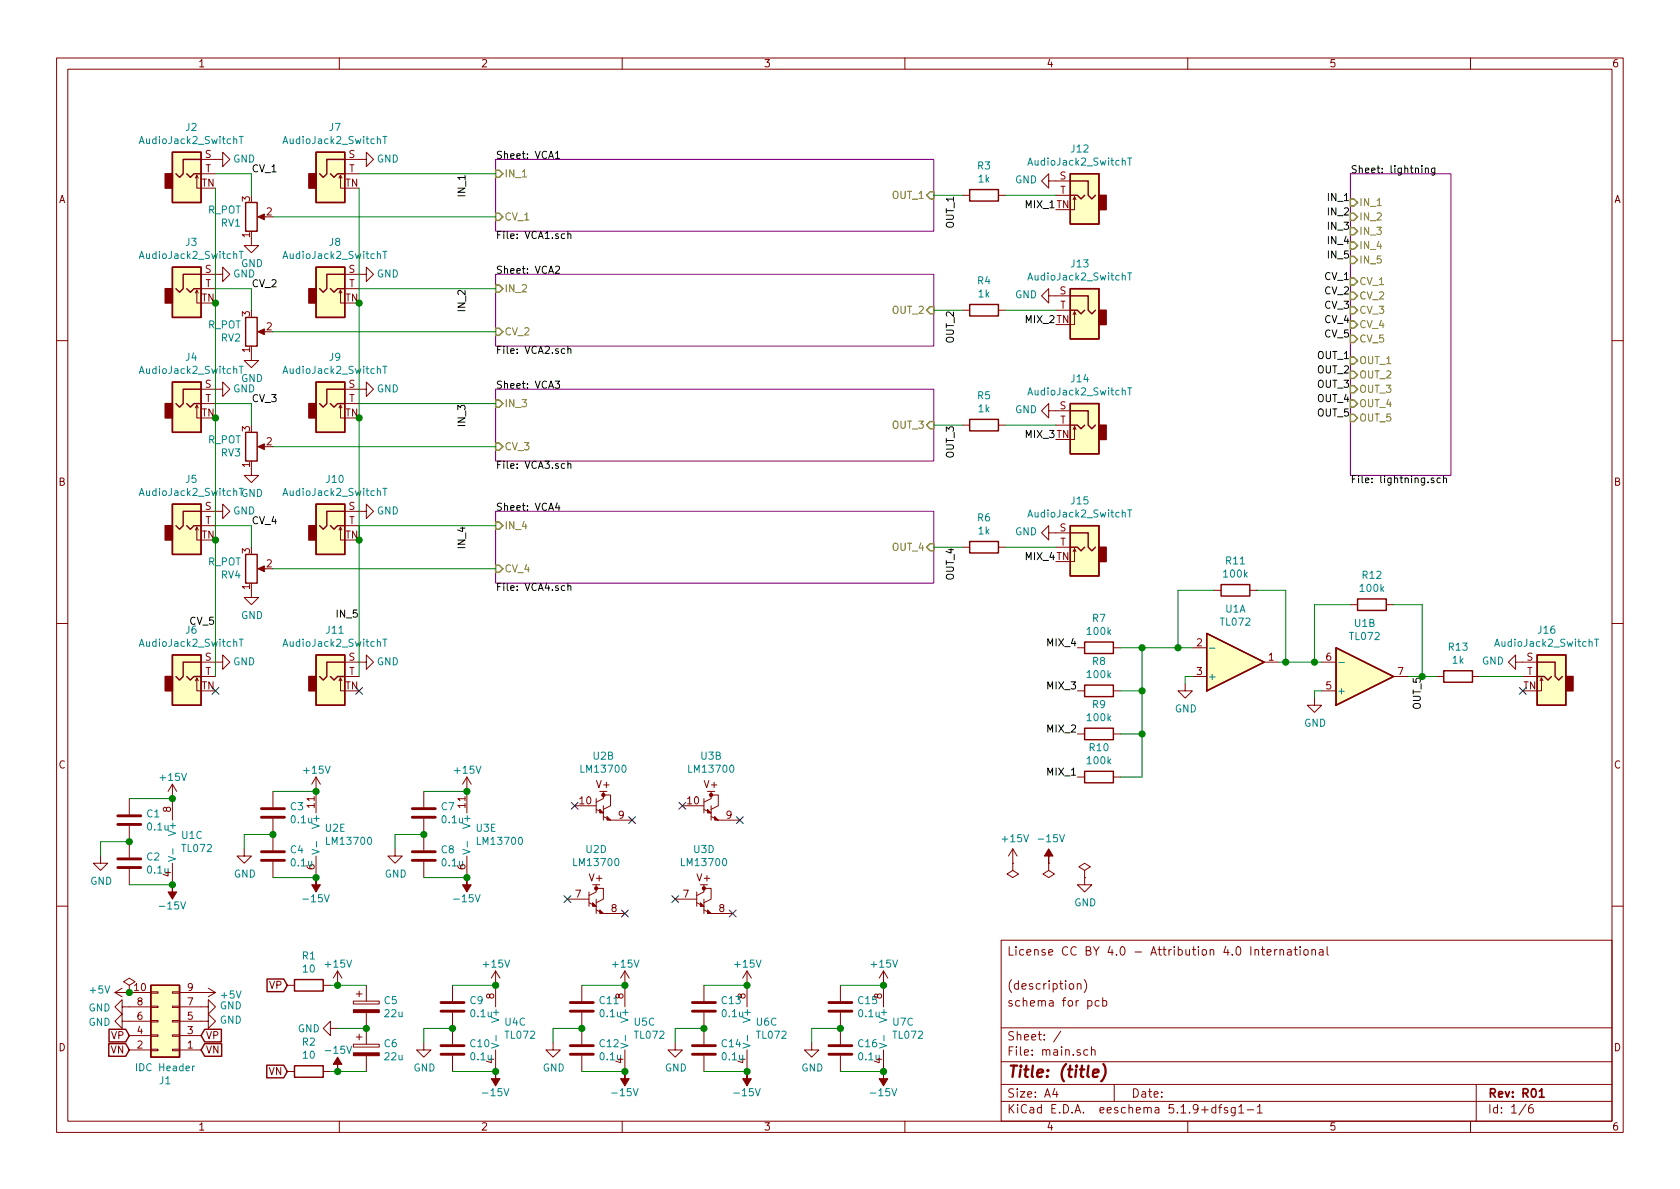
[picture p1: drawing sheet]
<svg xmlns="http://www.w3.org/2000/svg" width="297mm" height="210mm" viewBox="0 0 297 210" stroke-linecap="round" stroke-linejoin="round" font-family="sans-serif">
<g fill="none" stroke="#840000" stroke-width=".18">
<path d="M10 10.3h277v189.9h-277zM12 12.2h273v186.1h-273zM60 10.3v1.9M110 10.3v1.9M160 10.3v1.9M210 10.3v1.9M260 10.3v1.9M34.5 31.5l.3-.5v2.3h.8M34.8 31l.3 .5M35.6 28.2h3.8v-1.3l1.2 1.3-1.2 1.3v-1.3M35.6 30.7h2.5M46 38.3h1"/>
<path d="M59.9 31.5l.3-.5v2.3h.8M60.2 31l.3 .5M61 28.2h3.8v-1.3l1.2 1.3-1.2 1.3v-1.3M61 30.7h2.5M170.2 34.5h1.2M176.5 34.5h1.3M185.4 32v1.3l-1.3-1.3 1.3-1.3v1.3h3.8M186.7 34.5h2.5M190 34.8l-.3 .5M190.2 35.3l-.2-.5v2.3h-.8M34.5 51.8l.3-.5v2.3h.8M34.8 51.3l.3 .5"/>
<path d="M35.6 48.5h3.8v-1.3l1.2 1.3-1.2 1.3v-1.3M35.6 51h2.5M44.4 42.2v1.2h1.3l-1.3 1.3-1.2-1.3h1.2M46 58.7h1M59.9 51.8l.3-.5v2.3h.8M60.2 51.3l.3 .5M61 48.5h3.8v-1.3l1.2 1.3-1.2 1.3v-1.3M61 51h2.5M170.2 54.9h1.2M176.5 54.9h1.3M185.4 52.3v1.3l-1.3-1.3 1.3-1.3v1.3h3.8M186.7 54.9h2.5"/>
<path d="M190 55.1l-.3 .5M190.2 55.6l-.2-.5v2.3h-.8M10 60.2h2M34.5 72.1l.3-.5v2.3h.8M34.8 71.6l.3 .5M35.6 68.8h3.8v-1.2l1.2 1.2-1.2 1.3v-1.3M35.6 71.4h2.5M44.4 62.5v1.2h1.3l-1.3 1.3-1.2-1.3h1.2M46 79h1M59.9 72.1l.3-.5v2.3h.8M60.2 71.6l.3 .5M61 68.8h3.8v-1.2l1.2 1.2-1.2 1.3v-1.3"/>
<path d="M61 71.4h2.5M170.2 75.2h1.2M176.5 75.2h1.3M185.4 72.6v1.3l-1.3-1.3 1.3-1.2v1.2h3.8M186.7 75.2h2.5M190 75.4l-.3 .5M190.2 75.9l-.2-.5v2.3h-.8M285 60.2h2M34.5 93.7l.3-.5v2.3h.8M34.8 93.2l.3 .5M35.6 90.4h3.8v-1.3l1.2 1.3-1.2 1.3v-1.3M35.6 93h2.5"/>
<path d="M44.4 82.8v1.3h1.3l-1.3 1.2-1.2-1.2h1.2M59.9 93.7l.3-.5v2.3h.8M60.2 93.2l.3 .5M61 90.4h3.8v-1.3l1.2 1.3-1.2 1.3v-1.3M61 93h2.5M170.2 96.8h1.2M176.5 96.8h1.3M185.4 94.2v1.3l-1.3-1.3 1.3-1.2v1.2h3.8M186.7 96.8h2.5M190 97l-.3 .5M190.2 97.5l-.2-.5v2.3h-.8M10 110.3h2"/>
<path d="M34.8 119.9l.3 .5M35.6 117.1h3.8v-1.3l1.2 1.3-1.2 1.3v-1.3M35.6 119.6h2.5M44.4 104.4v1.3h1.3l-1.3 1.2-1.2-1.2h1.2M46 100.6h1M60.2 119.9l.3 .5M61 117.1h3.8v-1.3l1.2 1.3-1.2 1.3v-1.3M61 119.6h2.5M190.5 114.5h1.3M196.8 114.5h1.3M210.8 119.6h2.6M210.8 114.5h2.6"/>
<path d="M214.6 104.4h1.3M221 104.4h1.2M223.5 117.1h2.6M233.7 117.1h2.5M238.8 106.9h1.2M245.1 106.9h1.3M246.4 119.6h2.5M254 119.6h1.3M260.3 119.6h1.3M268 117.1v1.3l-1.3-1.3 1.3-1.3v1.3h3.8M269.2 119.6h2.6M272.5 119.9l-.2 .5"/>
<path d="M285 110.3h2M30.5 138.7l-.8 1.2M30.5 138.7v6.3M30.5 138.7l.7 1.2M34.5 120.4l.3-.5v2.3h.8M48.3 139.9v2.8M55.9 137.4v6.4M55.9 137.4l-.8 1.3M55.9 137.4l.7 1.3M59.9 120.4l.3-.5v2.3h.8M74.9 139.9v2.8M82.5 137.4v6.4"/>
<path d="M82.5 137.4l-.7 1.3M82.5 137.4l.8 1.3M106.7 139.9v1.3l-1.3 .7M125.7 139.9v1.3l-1.2 .7M190.5 122.2h1.3M190.5 129.8h1.3M190.5 137.4h1.3M196.8 122.2h1.3M196.8 129.8h1.3M196.8 137.4h1.3M209.5 120.9v1.3h1.3l-1.3 1.2-1.2-1.2h1.2M232.4 123.4v1.3h1.3l-1.3 1.3-1.3-1.3h1.3"/>
<path d="M233.7 122.2h2.5M272.8 120.4l-.3-.5v2.3h-.7M17.8 151.4v1.2h1.2l-1.2 1.3-1.3-1.3h1.3M22.9 141.2v2.8M22.9 146v5.6M22.9 153.7v2.8M30.5 152.6v3.9M43.2 150.1v1.3h1.2l-1.2 1.2-1.3-1.2h1.3M48.3 144.8v5.6M48.3 152.4v2.8M55.9 151.4v3.8M69.8 150.1v1.3h1.3l-1.3 1.2-1.2-1.2h1.2"/>
<path d="M74.9 144.8v5.6M74.9 152.4v2.8M82.5 151.4v3.8M100.3 159h3.8M101.6 142.5h3.8M104.1 159.6l1.3 .7M104.1 157.7v2.6M105.4 156.5v1.2l-1.3 .7M105.4 157.1h1.3v1.9l-1.3 .6M105.4 141.2v2.6M105.4 159v2.5M105.4 143.1l1.3 .7"/>
<path d="M106.7 140.6h1.2v1.9l-1.2 .6M106.7 144.4l1.2 .6h3.9M106.7 142.5v2.5M119.4 159h3.8M120.6 142.5h3.9M123.2 159.6l1.3 .7M123.2 157.7v2.6M124.5 156.5v1.2l-1.3 .7M124.5 157.1h1.2v1.9l-1.2 .6M124.5 141.2v2.6M124.5 159v2.5M124.5 143.1l1.2 .7"/>
<path d="M125.7 140.6h1.3v1.9l-1.3 .6M125.7 144.4l1.3 .6h3.8M125.7 142.5v2.5M179.1 152.6v1.3l1 .7-1 .6-1-.6 1-.7M179.1 152.6h.1M179.1 150.1l-.8 1.3M179.1 150.1v2.5M179.1 150.1l.7 1.3M185.4 152.6v1.3l1 .7-1 .6-1-.6 1-.7M185.4 152.6h.1M191.8 153.9l1-.6-1-.7-1 .7 1 .6v1.3M191.8 155.2h.1"/>
<path d="M191.8 155.2v1.3h1.2l-1.2 1.2-1.3-1.2h1.3M10 160.2h2M20.3 175.5h6.4M20.3 175.5l1.3 .8M21.6 178v-1.2l-1.3 1.2 1.3 1.3v-1.3h5.1M21.6 174.7l-1.3 .8M22.9 174.2l1-.6-1-.6-1.1 .6 1.1 .6v1.3M22.9 175.5h.1M26.7 175.4h1.2v.2h-1.2zM26.7 177.9h1.2v.3h-1.2zM30.5 175.4h1.2v.2h-1.2zM30.5 177.9h1.2v.3h-1.2z"/>
<path d="M31.7 178h5.1v-1.2l1.3 1.2-1.3 1.3v-1.3M31.7 175.5h6.4M36.8 174.7l1.3 .8M38.1 175.5l-1.3 .8M50.8 174.2h1.3M57.1 174.2h1.3M59.7 171.7l-.8 1.3M59.7 171.7v2.5M59.7 171.7l.8 1.3M62.5 177h4.6v.5h-4.6zM63 175.8h1M63.5 175.3v1"/>
<path d="M64.8 174.2v2.8M64.8 179.1v5.6M80 174.2v2.8M80 179.1v5.6M87.6 171.7v6.3M87.6 171.7l-.7 1.3M87.6 171.7l.8 1.3M102.9 174.2v2.8M102.9 179.1v5.6M105.4 160.9l1.3 .6h3.8M110.5 171.7v6.3M110.5 171.7l-.8 1.3"/>
<path d="M110.5 171.7l.8 1.3M124.5 174.2v2.8M124.5 179.1v5.6M124.5 160.9l1.2 .6h3.8M132.1 171.7v6.3M132.1 171.7l-.8 1.3M132.1 171.7l.7 1.3M148.6 174.2v2.8M148.6 179.1v5.6M156.2 171.7l-.8 1.3M156.2 171.7v6.3M156.2 171.7l.8 1.3"/>
<path d="M177 166.3h108v32h-108zM190.5 174.1l.1-.1a.37 .37 0 0 1 .5 .1v.8M190.5 173.9v1M191.7 173.2a1.71 1.71 0 0 1 0 2.3M192.3 177l.5-.1 .3 .3-.1 .6-.2 .1-.5-.1M194.3 177l-.4-.1-.3 .3 .1 .6 .2 .1 .4-.1M195 177l.4-.1 .3 .3-.1 .6-.2 .1-.4-.1M195 176.4v1.5M223 167.9h.6M223.2 167.4v1.3l.4 .2M224 168.4l.7-.1v-.3l-.5-.1-.2 .2 .1 .7h.6M225.4 167.9v1"/>
<path d="M225.8 167.9l-.4 .3M226.3 168l.2-.1 .4 .1v.9M226.3 167.9v1M227.7 168h.5l.1 .9M228.3 168.3h-.5l-.2 .2 .2 .4 .5-.1M228.8 167.9h.6M229 167.4v1.3l.4 .2M229.9 167.4v.2M229.9 167.9v1M230.6 168l.2-.1 .4 .1v.8l-.2 .1-.4-.1zM232 168l.2-.1 .3 .1 .1 .9M232 167.9v1"/>
<path d="M233.3 168h.6v.9M233.9 168.3h-.4l-.3 .2 .3 .4 .4-.1M234.6 167.4v1.3l.3 .2M285 160.2h2M21.6 180.6v-1.3l-1.3 1.3 1.3 1.3v-1.3h5.1M22.9 185.7h3.8M22.9 183.1h3.8M26.7 183h1.2v.3h-1.2zM26.7 185.5h1.2v.3h-1.2zM26.7 180.5h1.2v.2h-1.2zM30.5 183h1.2v.3h-1.2zM30.5 185.5h1.2v.3h-1.2z"/>
<path d="M30.5 180.5h1.2v.2h-1.2zM31.7 180.6h5.1v-1.3l1.3 1.3-1.3 1.3v-1.3M31.7 185.7h3.9M31.7 183.1h3.9M50.8 189.5h1.3M57.1 189.5h1.3M58.4 181.9v-1.3l-1.3 1.3 1.3 1.2v-1.2h1.3M60 198.3v1.9M62.5 184.7h4.6v.5h-4.6zM63 183.4h1M63.5 182.9v1M64.8 186.7v2.8"/>
<path d="M74.9 184.4v1.3h1.3l-1.3 1.2-1.2-1.2h1.2M80 186.7v2.8M87.6 185.7v3.8M97.8 184.4v1.3h1.3l-1.3 1.2-1.3-1.2h1.3M102.9 186.7v2.8M110 198.3v1.9M110.5 185.7v3.8M119.4 184.4v1.3h1.2l-1.2 1.2-1.3-1.2h1.3M124.5 186.7v2.8M132.1 185.7v3.8M143.5 184.4v1.3h1.3l-1.3 1.2-1.3-1.2h1.3M148.6 186.7v2.8"/>
<path d="M156.2 185.7v3.8M160 198.3v1.9M177 194.8h108M177 191.8h108M177 187.8h108M177 181.8h108M186.5 192.5l-.4 1h1M186.8 193v1M187.6 182.3l-1.3 2M192.3 185.7l-.4-.1-.3 .3 .1 .6 .2 .1 .4-.1M193 185.7l.2-.1 .3 .1 .1 .9M193 185.1v1.5"/>
<path d="M197 191.8v3M210 198.3v1.9M215 195.9l-.5-.1-.3 .3 .1 .6 .2 .1 .5-.1M215 195.3v1.5M215.5 195.8h.5M216 195.3l-.3 .2v1.3M217 195.9l-.3-.1-.2 .2v.3l.5 .1v.3h-.5M218.4 195.8v1.2l-.3 .3h-.3M218.4 195.9l-.4-.1-.3 .3 .1 .6h.6M219 195.8l.5-.5v1.5M219 196.8h.9M220.5 196.3h1.2"/>
<path d="M222.3 195.8l.4-.5v1.5M222.3 196.8h.9M260 198.3v1.9M261 191.8v6.5M269.8 195.2l-1.2 2M271 195.3a.62 .62 0 0 0-.7 .7v.7l.3 .1 .4-.1 .1-.5-.1-.2-.4-.1-.3 .3"/>
</g>
<path d="M272.2 193l.4-.5v1.5M272.2 194h.8" fill="none" stroke="#840000" stroke-width=".3"/>
<path d="M193.3 189.8l.9-.2v-.4l-.6-.1-.3 .3v.9l.2 .1 .6-.1M195.1 188.2a2.31 2.31 0 0 1-.4 3" fill="none" stroke="#840000" stroke-width=".41"/>
<path d="M87.6 28.2h77.5v12.7h-77.5zM238.8 30.7h17.7v53.4h-17.7zM87.6 48.5h77.5v12.7h-77.5zM87.6 68.8h77.5v12.7h-77.5zM87.6 90.4h77.5v12.7h-77.5z" fill="none" stroke="#840084" stroke-width=".18"/>
<g fill="none" stroke="#000" stroke-width=".18">
<path d="M98.2 27.1l.4-.4v1.3M98.2 28h.7M252 29.8l.2-.1 .3 .1 .1 .8M252 29.7v.9M253.7 29.7l-.1 1.2-.1 .1-.3-.1M253.7 29.8l-.4-.1-.2 .2 .1 .6h.5M98.2 47.2l.5-.1 .2 .3v.2l-.8 .7h.8M99.8 41.4l-.3-.1-.3 .3 .2 .5h.4M100.4 41.5l.2-.2 .3 .1v.8M100.4 40.9v1.3M98.1 67.4h.8l-.4 .5 .4 .1-.1 .6-.5 .1-.2-.2M99.8 61.7h-.3l-.3 .2 .2 .6h.4"/>
<path d="M100.4 61.8l.2-.1h.3v.8M100.4 61.2v1.3M98.5 88.9l-.3 .9h.8M98.8 89.4v.8M99.8 82h-.3l-.3 .2 .2 .6h.4M100.4 82.1l.2-.1h.3v.8M100.4 81.6v1.2M253.5 84.6l-.3-.1-.2 .2 .1 .2 .4 .1v.3h-.5M254.7 84.6l-.4-.1-.2 .3 .1 .5h.5M255.2 84.7l.2-.2 .3 .1 .1 .8M255.2 84.1v1.3M99.8 103.6h-.3l-.3 .2 .2 .6h.4"/>
<path d="M100.4 103.7l.2-.1h.3v.8M100.4 103.1v1.3"/>
</g>
<g fill="none" stroke="#848400" stroke-width=".25">
<path d="M87.6 30.1h.7l.6 .6-.6 .7h-.7zM87.6 37.7h.7l.6 .6-.6 .7h-.7zM164.5 33.9h.6v1.3h-.6l-.7-.7zM238.8 35.2h.6l.6 .6-.6 .6h-.6zM238.8 37.7h.6l.6 .6-.6 .7h-.6zM87.6 50.4h.7l.6 .6-.6 .7h-.7zM87.6 58h.7l.6 .7-.6 .6h-.7zM164.5 54.2h.6v1.3h-.6l-.7-.6zM238.8 40.3h.6l.6 .6-.6 .6h-.6zM238.8 42.8h.6l.6 .6-.6 .7h-.6zM238.8 45.3h.6l.6 .7-.6 .6h-.6zM238.8 49.1h.6l.6 .7-.6 .6h-.6z"/>
<path d="M238.8 51.7h.6l.6 .6-.6 .7h-.6zM238.8 54.2h.6l.6 .7-.6 .6h-.6zM238.8 56.8h.6l.6 .6-.6 .6h-.6zM238.8 59.3h.6l.6 .6-.6 .7h-.6zM87.6 70.7h.7l.6 .7-.6 .6h-.7zM87.6 78.4h.7l.6 .6-.6 .6h-.7zM164.5 74.5h.6v1.3h-.6l-.7-.6zM238.8 63.1h.6l.6 .6-.6 .7h-.6zM238.8 65.7h.6l.6 .6-.6 .6h-.6zM238.8 68.2h.6l.6 .6-.6 .7h-.6zM238.8 70.7h.6l.6 .7-.6 .6h-.6zM238.8 73.3h.6l.6 .6-.6 .6h-.6z"/>
<path d="M87.6 92.3h.7l.6 .7-.6 .6h-.7zM87.6 99.9h.7l.6 .7-.6 .6h-.7zM164.5 96.1h.6v1.3h-.6l-.7-.6z"/>
</g>
<g fill="#ffffc2" stroke="#ffffc2" stroke-width=".18">
<path d="M55.9 26.9h5.1v8.9h-5.1z"/>
<path d="M189.2 30.7h5.1v8.9h-5.1z"/>
<path d="M30.5 26.9h5.1v8.9h-5.1z"/>
<path d="M55.9 47.2h5.1v8.9h-5.1z"/>
<path d="M30.5 47.2h5.1v8.9h-5.1z"/>
<path d="M189.2 51h5.1v8.9h-5.1z"/>
<path d="M55.9 67.6h5.1v8.8h-5.1z"/>
<path d="M271.8 115.8h5.1v8.9h-5.1z"/>
<path d="M30.5 89.1h5.1v8.9h-5.1z"/>
<path d="M30.5 115.8h5.1v8.9h-5.1z"/>
<path d="M30.5 67.6h5.1v8.8h-5.1z"/>
<path d="M55.9 115.8h5.1v8.9h-5.1z"/>
<path d="M55.9 89.1h5.1v8.9h-5.1z"/>
<path d="M189.2 71.4h5.1v8.9h-5.1z"/>
<path d="M189.2 93h5.1v8.8h-5.1z"/>
<path d="M213.4 112l10.1 5.1-10.1 5.1z"/>
<path d="M236.2 114.5l10.2 5.1-10.2 5.1z"/>
<path d="M26.7 174.2h5v12.7h-5z"/>
</g>
<g fill="none" stroke="#840000" stroke-width=".25">
<path d="M30.5 26.9h5.1v8.9h-5.1zM33 30.7l.7 .7 .6-.7h1.3M35.6 28.2h-3.2v2.5l-.7 .7-.6-.7M43.4 35.8h2.1v5.1h-2.1zM55.9 26.9h5.1v8.9h-5.1zM58.4 30.7l.7 .7 .6-.7h1.3M61 28.2h-3.2v2.5l-.7 .7-.6-.7M171.4 33.5h5.1v2.1h-5.1zM189.2 30.7h5.1v8.9h-5.1zM189.2 34.5h1.3l.6 .7 .7-.7M189.2 32h3.2v2.5l.6 .7 .7-.7M30.5 47.2h5.1v8.9h-5.1z"/>
<path d="M33 51l.7 .7 .6-.7h1.3M35.6 48.5h-3.2v2.5l-.7 .7-.6-.7M43.4 56.1h2.1v5.1h-2.1zM55.9 47.2h5.1v8.9h-5.1zM58.4 51l.7 .7 .6-.7h1.3M61 48.5h-3.2v2.5l-.7 .7-.6-.7M171.4 53.8h5.1v2.1h-5.1zM189.2 51h5.1v8.9h-5.1zM189.2 54.9h1.3l.6 .6 .7-.6M189.2 52.3h3.2v2.6l.6 .6 .7-.6M30.5 67.6h5.1v8.8h-5.1zM33 71.4l.7 .6 .6-.6h1.3"/>
<path d="M35.6 68.8h-3.2v2.6l-.7 .6-.6-.6M43.4 76.4h2.1v5.1h-2.1zM55.9 67.6h5.1v8.8h-5.1zM58.4 71.4l.7 .6 .6-.6h1.3M61 68.8h-3.2v2.6l-.7 .6-.6-.6M171.4 74.2h5.1v2h-5.1zM189.2 71.4h5.1v8.9h-5.1zM189.2 75.2h1.3l.6 .6 .7-.6M189.2 72.6h3.2v2.6l.6 .6 .7-.6M30.5 89.1h5.1v8.9h-5.1zM33 93l.7 .6 .6-.6h1.3M35.6 90.4h-3.2v2.6l-.7 .6-.6-.6"/>
<path d="M43.4 98h2.1v5.1h-2.1zM55.9 89.1h5.1v8.9h-5.1zM58.4 93l.7 .6 .6-.6h1.3M61 90.4h-3.2v2.6l-.7 .6-.6-.6M171.4 95.8h5.1v2h-5.1zM189.2 93h5.1v8.8h-5.1zM189.2 96.8h1.3l.6 .6 .7-.6M189.2 94.2h3.2v2.6l.6 .6 .7-.6M30.5 115.8h5.1v8.9h-5.1zM33 119.6l.7 .7 .6-.7h1.3M35.6 117.1h-3.2v2.5l-.7 .7-.6-.7M55.9 115.8h5.1v8.9h-5.1z"/>
<path d="M58.4 119.6l.7 .7 .6-.7h1.3M61 117.1h-3.2v2.5l-.7 .7-.6-.7M191.8 113.5h5v2.1h-5zM213.4 112l10.1 5.1-10.1 5.1zM215.9 103.4h5.1v2h-5.1zM236.2 114.5l10.2 5.1-10.2 5.1zM240 105.9h5.1v2h-5.1zM255.3 118.6h5v2h-5zM271.8 115.8h5.1v8.9h-5.1zM271.8 119.6h1.2l.7 .7 .6-.7M271.8 117.1h3.2v2.5l.6 .7 .6-.7M191.8 121.2h5v2h-5z"/>
<path d="M191.8 128.8h5v2h-5zM191.8 136.4h5v2h-5zM26.7 174.2h5v12.7h-5zM47.2 173.1h3l.6 1.1-.6 1.2h-3zM52.1 173.2h5v2.1h-5zM19.2 184.6h3l.7 1.1-.7 1.1h-3zM19.3 182h2.9l.7 1.1-.7 1.1h-2.9zM36.2 182h2.9v2.2h-2.9l-.6-1.1zM36.2 184.6h3v2.2h-3l-.6-1.1zM47.2 188.4h3l.6 1.1-.6 1.1h-3zM52.1 188.5h5v2h-5z"/>
</g>
<g fill="#840000" stroke="#840000" stroke-width=".25">
<path d="M54.6 30.7h1.3v2.6h-1.3z"/>
<path d="M194.3 34.5h1.3v2.6h-1.3z"/>
<path d="M29.2 30.7h1.3v2.6h-1.3z"/>
<path d="M54.6 51h1.3v2.6h-1.3z"/>
<path d="M29.2 51h1.3v2.6h-1.3z"/>
<path d="M194.3 54.9h1.3v2.5h-1.3z"/>
<path d="M54.6 71.4h1.3v2.5h-1.3z"/>
<path d="M276.9 119.6h1.2v2.6h-1.2z"/>
<path d="M29.2 93h1.3v2.5h-1.3z"/>
<path d="M29.2 119.6h1.3v2.6h-1.3z"/>
<path d="M29.2 71.4h1.3v2.5h-1.3z"/>
<path d="M54.6 119.6h1.3v2.6h-1.3z"/>
<path d="M54.6 93h1.3v2.5h-1.3z"/>
<path d="M194.3 75.2h1.3v2.5h-1.3z"/>
<path d="M194.3 96.8h1.3v2.5h-1.3z"/>
<circle cx="124.5" cy="157.1" r=".25"/>
<circle cx="105.4" cy="157.1" r=".25"/>
<circle cx="125.7" cy="140.6" r=".25"/>
<circle cx="106.7" cy="140.6" r=".25"/>
</g>
<g fill="none" stroke="#008484" stroke-width=".18">
<path d="M42.3 24.1h.7M42.6 24.1v1.3M67.7 24.1h.7M68 24.1v1.3M199.4 27.9h.7M199.7 27.9v1.3M42.3 44.4h.7M42.6 44.4v1.3M67.7 44.4h.7M68 44.4v1.3M199.4 48.3h.7M199.7 48.3v1.2"/>
<path d="M42.3 64.8h.7M42.6 64.8v1.2M67.7 64.8h.7M68 64.8v1.2M199.4 68.6h.7M199.7 68.6v1.2M67.7 86.4h.7M68 86.4v1.2M199.4 90.2h.7M199.7 90.2v1.2M42.3 113h.7M42.6 113v1.3"/>
<path d="M67.7 113h.7M68 113v1.3M213.8 114.6h1M236.7 117.2h1M281.9 113h.8M282.3 113v1.3M29.8 151.5l1.2 .4-1.2 .4M30.6 150.1v.9M55.2 150.2l1.2 .4-1.2 .4M56 148.8v1M81.8 150.2l1.3 .4-1.3 .4M82.6 148.8v1"/>
<path d="M34.4 188.5l-.4 .2M86.9 184.5l1.3 .4-1.3 .4M87.7 183.1v1M109.8 184.5l1.2 .4-1.2 .4M110.6 183.1v1M131.4 184.5l1.2 .4-1.2 .4M132.2 183.1v1M155.5 184.5l1.3 .4-1.3 .4M156.3 183.1v1"/>
</g>
<g fill="#840000" stroke="#840000" stroke-width=".18">
<path d="M45.6 38.3l1.1-.5v1.1z"/>
<path d="M45.6 58.7l1.1-.5v1z"/>
<path d="M185.4 150.1l.8 1.3h-.8v1.2v-1.2h-.7z"/>
<path d="M132.1 189.5v1.2h.7l-.7 1.3-.8-1.3h.8z"/>
<path d="M123.8 159.6l.7 .7h-.7z"/>
<path d="M125.1 160.9l.6 .6h-.6z"/>
<path d="M156.2 189.5v1.2h.8l-.8 1.3-.8-1.3h.8z"/>
<path d="M104.8 159.6l.6 .7h-.6z"/>
<path d="M106 160.9l.7 .6h-.7z"/>
<path d="M125.1 143.1l.6 .7h-.6z"/>
<path d="M126.4 144.4l.6 .6h-.6z"/>
<path d="M30.5 156.5v1.2h.7l-.7 1.3-.8-1.3h.8z"/>
<path d="M45.6 79l1.1-.5v1z"/>
<path d="M45.6 100.6l1.1-.5v1z"/>
<path d="M55.9 155.2v1.3h.7l-.7 1.2-.8-1.2h.8z"/>
<path d="M62.5 178.6h4.6v.5h-4.6z"/>
<path d="M106 143.1l.7 .7h-.7z"/>
<path d="M107.3 144.4l.6 .6h-.6z"/>
<path d="M62.5 186.2h4.6v.5h-4.6z"/>
<path d="M110.5 189.5v1.2h.8l-.8 1.3-.8-1.3h.8z"/>
<path d="M82.5 155.2v1.3h.8l-.8 1.2-.7-1.2h.7z"/>
<path d="M87.6 189.5v1.2h.8l-.8 1.3-.7-1.3h.7z"/>
<path d="M59.7 186.9l.8 1.3h-.8v1.3v-1.3h-.8z"/>
</g>
<g fill="none" stroke="#840000" stroke-width=".51">
<path d="M20.8 145.8h4.1M20.8 144.3h4.1M20.8 153.4h4.1M20.8 151.9h4.1M46.2 152.1h4.1M46.2 150.6h4.1M46.2 144.5h4.1M46.2 143h4.1M72.9 152.1h4.1M72.9 150.6h4.1M72.9 144.5h4.1M72.9 143h4.1"/>
<path d="M78 178.8h4M78 177.3h4M100.8 178.8h4.1M100.8 177.3h4.1M122.4 178.8h4.1M122.4 177.3h4.1M146.6 178.8h4M146.6 177.3h4M78 186.4h4M78 184.9h4M100.8 186.4h4.1M100.8 184.9h4.1"/>
<path d="M122.4 186.4h4.1M122.4 184.9h4.1M146.6 186.4h4M146.6 184.9h4"/>
</g>
<g fill="none" stroke="#008400" stroke-width=".18">
<path d="M38.1 33.3v86.3M38.1 30.7h6.3v3.8M48.3 38.3h39.3M63.5 33.3v86.3M63.5 30.7h24.1M165.1 34.5h5.1M177.8 34.5h8.9M38.1 51h6.3v3.9M48.3 58.7h39.3M63.5 51h24.1M165.1 54.9h5.1M177.8 54.9h8.9"/>
<path d="M38.1 71.4h6.3v3.8M48.3 79h39.3M63.5 71.4h24.1M165.1 75.2h5.1M177.8 75.2h8.9M38.1 93h6.3v3.8M63.5 93h24.1M165.1 96.8h5.1M177.8 96.8h8.9M48.3 100.6h39.3M198.1 114.5h12.7M201.9 114.5v22.9h-3.8"/>
<path d="M210.8 119.6h-1.3v1.3M214.6 104.4h-6.3v10.1M222.2 104.4h5.1v12.7M226.1 117.1h7.6M238.8 106.9h-6.4v10.2M246.4 106.9h5.1v12.7M248.9 119.6h5.1M261.6 119.6h7.6M48.3 139.9h7.6M74.9 139.9h7.6M198.1 122.2h3.8M198.1 129.8h3.8"/>
<path d="M233.7 122.2h-1.3v1.2M22.9 141.2h7.6M22.9 156.5h7.6M22.9 148.8h-5.1v2.6M48.3 155.2h7.6M48.3 147.6h-5.1v2.5M74.9 155.2h7.6M74.9 147.6h-5.1v2.5M58.4 174.2h6.4M80 174.2h7.6M102.9 174.2h7.6M124.5 174.2h7.6"/>
<path d="M148.6 174.2h7.6M58.4 189.5h6.4M59.7 181.9h5.1M80 189.5h7.6M80 181.9h-5.1v2.5M102.9 189.5h7.6M102.9 181.9h-5.1v2.5M124.5 189.5h7.6M124.5 181.9h-5.1v2.5M148.6 189.5h7.6M148.6 181.9h-5.1v2.5"/>
</g>
<g fill="#008400" stroke="#008400" stroke-width=".25">
<circle cx="48.3" cy="147.6" r=".51"/>
<circle cx="22.9" cy="175.5" r=".51"/>
<circle cx="148.6" cy="181.9" r=".51"/>
<circle cx="208.3" cy="114.5" r=".51"/>
<circle cx="82.6" cy="139.9" r=".51"/>
<circle cx="110.5" cy="174.2" r=".51"/>
<circle cx="110.5" cy="189.5" r=".51"/>
<circle cx="102.9" cy="181.9" r=".51"/>
<circle cx="80" cy="181.9" r=".51"/>
<circle cx="63.5" cy="95.5" r=".51"/>
<circle cx="59.7" cy="174.2" r=".51"/>
<circle cx="82.6" cy="155.2" r=".51"/>
<circle cx="38.1" cy="53.6" r=".51"/>
<circle cx="59.7" cy="189.5" r=".51"/>
<circle cx="63.5" cy="73.9" r=".51"/>
<circle cx="63.5" cy="53.6" r=".51"/>
<circle cx="38.1" cy="73.9" r=".51"/>
<circle cx="38.1" cy="95.5" r=".51"/>
<circle cx="30.5" cy="141.2" r=".51"/>
<circle cx="201.9" cy="129.8" r=".51"/>
<circle cx="87.6" cy="189.5" r=".51"/>
<circle cx="156.2" cy="174.2" r=".51"/>
<circle cx="227.3" cy="117.1" r=".51"/>
<circle cx="232.4" cy="117.1" r=".51"/>
<circle cx="201.9" cy="114.5" r=".51"/>
<circle cx="55.9" cy="139.9" r=".51"/>
<circle cx="74.9" cy="147.6" r=".51"/>
<circle cx="124.5" cy="181.9" r=".51"/>
<circle cx="132.1" cy="189.5" r=".51"/>
<circle cx="132.1" cy="174.2" r=".51"/>
<circle cx="156.2" cy="189.5" r=".51"/>
<circle cx="30.5" cy="156.5" r=".51"/>
<circle cx="201.9" cy="122.2" r=".51"/>
<circle cx="22.9" cy="148.8" r=".51"/>
<circle cx="55.9" cy="155.2" r=".51"/>
<circle cx="64.8" cy="181.9" r=".51"/>
<circle cx="87.6" cy="174.2" r=".51"/>
</g>
<g fill="none" stroke="#000084" stroke-width=".18">
<path d="M37.5 121.6l1.2 1.2M38.7 121.6l-1.2 1.2M62.9 121.6l1.2 1.2M64.1 121.6l-1.2 1.2M268.6 121.6l1.2 1.2M269.8 121.6l-1.2 1.2M99.7 158.4l1.2 1.2M100.9 158.4l-1.2 1.2M101 141.9l1.2 1.2M102.2 141.9l-1.2 1.2M111.2 144.4l1.2 1.2M112.4 144.4l-1.2 1.2"/>
<path d="M118.8 158.4l1.2 1.2M120 158.4l-1.2 1.2M120 141.9l1.3 1.2M121.3 141.9l-1.3 1.2M130.2 144.4l1.2 1.2M131.4 144.4l-1.2 1.2M109.9 160.9l1.2 1.2M111.1 160.9l-1.2 1.2M128.9 160.9l1.2 1.2M130.1 160.9l-1.2 1.2"/>
</g>
<text font-size="2.8" fill="#840000" x="178" y="190.5">Title: (title)</text>
<g font-size="2.1" fill="#840000">
<text x="178" y="169">License CC BY 4.0 - Attribution 4.0 International</text>
<text x="178" y="178">schema for pcb</text>
<text x="178" y="175">(description)</text>
<text x="178" y="184">Sheet: /</text>
<text x="178" y="186.7">File: main.sch</text>
<text x="178" y="196.9">KiCad E.D.A. eeschema 5.1.9+dfsg1-1</text>
<text x="178" y="194.1">Size: A4</text>
<text x="200" y="194.1">Date:</text>
<text x="263" y="194.1">Rev: R01</text>
<text x="263" y="196.9">Id: 1/6</text>
</g>
<g font-size="1.8" fill="#840000">
<text x="35" y="11.9">1</text>
<text x="85" y="11.9">2</text>
<text x="135" y="11.9">3</text>
<text x="185" y="11.9">4</text>
<text x="235" y="11.9">5</text>
<text x="285" y="11.9">6</text>
<text x="36.2" y="27.9">S</text>
<text x="61.6" y="27.9">S</text>
<text x="10.4" y="35.9">A</text>
<text x="35.7" y="33">TN</text>
<text x="36.3" y="30.5">T</text>
<text x="44.2" y="35.7" transform="rotate(-90 44.2 35.7)">3</text>
<text x="61.1" y="33">TN</text>
<text x="61.7" y="30.5">T</text>
<text x="187.4" y="31.7">S</text>
<text x="187.4" y="34.3">T</text>
<text x="285.4" y="35.9">A</text>
<text x="47.1" y="38.1">2</text>
<text x="44.2" y="42" transform="rotate(-90 44.2 42)">1</text>
<text x="35.7" y="53.3">TN</text>
<text x="36.2" y="48.3">S</text>
<text x="36.3" y="50.8">T</text>
<text x="61.1" y="53.3">TN</text>
<text x="61.6" y="48.3">S</text>
<text x="61.7" y="50.8">T</text>
<text x="187.4" y="52.1">S</text>
<text x="44.2" y="56" transform="rotate(-90 44.2 56)">3</text>
<text x="47.1" y="58.4">2</text>
<text x="187.4" y="54.6">T</text>
<text x="44.2" y="62.3" transform="rotate(-90 44.2 62.3)">1</text>
<text x="36.2" y="68.6">S</text>
<text x="36.3" y="71.1">T</text>
<text x="61.6" y="68.6">S</text>
<text x="61.7" y="71.1">T</text>
<text x="35.7" y="73.7">TN</text>
<text x="44.2" y="76.3" transform="rotate(-90 44.2 76.3)">3</text>
<text x="61.1" y="73.7">TN</text>
<text x="187.4" y="72.4">S</text>
<text x="187.4" y="74.9">T</text>
<text x="44.2" y="82.6" transform="rotate(-90 44.2 82.6)">1</text>
<text x="47.1" y="78.7">2</text>
<text x="10.4" y="85.9">B</text>
<text x="285.4" y="85.9">B</text>
<text x="35.7" y="95.2">TN</text>
<text x="36.2" y="90.2">S</text>
<text x="36.3" y="92.7">T</text>
<text x="61.1" y="95.2">TN</text>
<text x="61.6" y="90.2">S</text>
<text x="61.7" y="92.7">T</text>
<text x="187.4" y="94">S</text>
<text x="44.2" y="97.9" transform="rotate(-90 44.2 97.9)">3</text>
<text x="47.1" y="100.3">2</text>
<text x="187.4" y="96.5">T</text>
<text x="44.2" y="104.2" transform="rotate(-90 44.2 104.2)">1</text>
<text x="36.2" y="116.8">S</text>
<text x="36.3" y="119.4">T</text>
<text x="61.6" y="116.8">S</text>
<text x="61.7" y="119.4">T</text>
<text x="211.6" y="114.3">2</text>
<text x="211.6" y="119.4">3</text>
<text x="224.3" y="116.8">1</text>
<text x="234.5" y="116.8">6</text>
<text x="247.2" y="119.4">7</text>
<text x="269.9" y="116.8">S</text>
<text x="270" y="119.4">T</text>
<text x="35.7" y="121.9">TN</text>
<text x="61.1" y="121.9">TN</text>
<text x="234.5" y="121.9">5</text>
<text x="269.3" y="121.9">TN</text>
<text x="10.4" y="135.9">C</text>
<text x="285.4" y="135.9">C</text>
<text x="30.2" y="143.6" transform="rotate(-90 30.2 143.6)">8</text>
<text x="55.6" y="142.8" transform="rotate(-90 55.6 142.8)">11</text>
<text x="82.3" y="142.8" transform="rotate(-90 82.3 142.8)">11</text>
<text x="102.5" y="142.2">10</text>
<text x="105.6" y="139.4">V+</text>
<text x="121.6" y="142.2">10</text>
<text x="124.6" y="139.4">V+</text>
<text x="109.4" y="144.8">9</text>
<text x="128.4" y="144.8">9</text>
<text x="30.2" y="155" transform="rotate(-90 30.2 155)">4</text>
<text x="82.3" y="153.8" transform="rotate(-90 82.3 153.8)">6</text>
<text x="104.3" y="155.9">V+</text>
<text x="123.4" y="155.9">V+</text>
<text x="101.8" y="158.7">7</text>
<text x="108.1" y="161.3">8</text>
<text x="120.8" y="158.7">7</text>
<text x="127.2" y="161.3">8</text>
<text x="23.8" y="175.3">10</text>
<text x="24.3" y="177.8">8</text>
<text x="33.2" y="177.8">7</text>
<text x="33.2" y="175.3">9</text>
<text x="47.7" y="174.9">VP</text>
<text x="87.4" y="176.6" transform="rotate(-90 87.4 176.6)">8</text>
<text x="110.2" y="176.6" transform="rotate(-90 110.2 176.6)">8</text>
<text x="131.8" y="176.6" transform="rotate(-90 131.8 176.6)">8</text>
<text x="156" y="176.6" transform="rotate(-90 156 176.6)">8</text>
<text x="10.4" y="185.9">D</text>
<text x="19.7" y="183.8">VP</text>
<text x="24.3" y="185.4">2</text>
<text x="24.3" y="182.9">4</text>
<text x="24.3" y="180.3">6</text>
<text x="33.2" y="185.4">1</text>
<text x="33.2" y="182.9">3</text>
<text x="33.2" y="180.3">5</text>
<text x="36.3" y="183.8">VP</text>
<text x="285.4" y="185.9">D</text>
<text x="19.6" y="186.3">VN</text>
<text x="36.3" y="186.3">VN</text>
<text x="47.5" y="190.1">VN</text>
<text x="110.2" y="188.1" transform="rotate(-90 110.2 188.1)">4</text>
<text x="156" y="188.1" transform="rotate(-90 156 188.1)">4</text>
<text x="35" y="199.9">1</text>
<text x="85" y="199.9">2</text>
<text x="135" y="199.9">3</text>
<text x="185" y="199.9">4</text>
<text x="235" y="199.9">5</text>
<text x="285" y="199.9">6</text>
</g>
<g font-size="1.8" fill="#008484">
<text x="32.9" y="23.2">J2</text>
<text x="58.3" y="23.2">J7</text>
<text x="25" y="25.5">AudioJack2_SwitchT</text>
<text x="41.2" y="28.7">GND</text>
<text x="50.4" y="25.5">AudioJack2_SwitchT</text>
<text x="66.6" y="28.7">GND</text>
<text x="172.9" y="30">R3</text>
<text x="182.1" y="29.3">AudioJack2_SwitchT</text>
<text x="189.5" y="27">J12</text>
<text x="173" y="32.3">1k</text>
<text x="179.5" y="32.4">GND</text>
<text x="36.8" y="37.8">R_POT</text>
<text x="39.1" y="40.1">RV1</text>
<text x="25" y="45.8">AudioJack2_SwitchT</text>
<text x="32.9" y="43.5">J3</text>
<text x="42.6" y="47.2">GND</text>
<text x="50.4" y="45.8">AudioJack2_SwitchT</text>
<text x="58.3" y="43.5">J8</text>
<text x="189.5" y="47.3">J13</text>
<text x="41.2" y="49.1">GND</text>
<text x="66.6" y="49.1">GND</text>
<text x="172.9" y="50.3">R4</text>
<text x="173" y="52.6">1k</text>
<text x="179.5" y="52.8">GND</text>
<text x="182.1" y="49.6">AudioJack2_SwitchT</text>
<text x="36.8" y="58.1">R_POT</text>
<text x="32.9" y="63.8">J4</text>
<text x="39.1" y="60.4">RV2</text>
<text x="58.3" y="63.8">J9</text>
<text x="25" y="66.1">AudioJack2_SwitchT</text>
<text x="41.2" y="69.4">GND</text>
<text x="42.6" y="67.6">GND</text>
<text x="50.4" y="66.1">AudioJack2_SwitchT</text>
<text x="66.6" y="69.4">GND</text>
<text x="172.9" y="70.6">R5</text>
<text x="182.1" y="69.9">AudioJack2_SwitchT</text>
<text x="189.5" y="67.6">J14</text>
<text x="173" y="72.9">1k</text>
<text x="179.5" y="73.1">GND</text>
<text x="36.8" y="78.4">R_POT</text>
<text x="39.1" y="80.7">RV3</text>
<text x="25" y="87.7">AudioJack2_SwitchT GND</text>
<text x="32.9" y="85.4">J5</text>
<text x="50.4" y="87.7">AudioJack2_SwitchT</text>
<text x="57.8" y="85.4">J10</text>
<text x="189.5" y="89.2">J15</text>
<text x="41.2" y="91">GND</text>
<text x="66.6" y="91">GND</text>
<text x="172.9" y="92.2">R6</text>
<text x="173" y="94.5">1k</text>
<text x="179.5" y="94.7">GND</text>
<text x="182.1" y="91.5">AudioJack2_SwitchT</text>
<text x="36.8" y="100">R_POT</text>
<text x="216.8" y="99.8">R11</text>
<text x="39.1" y="102.3">RV4</text>
<text x="216.5" y="102.1">100k</text>
<text x="240.6" y="104.7">100k</text>
<text x="240.9" y="102.4">R12</text>
<text x="32.9" y="112.1">J6</text>
<text x="42.6" y="109.5">GND</text>
<text x="57.8" y="112.1">J11</text>
<text x="192.4" y="112.3">100k</text>
<text x="193.2" y="110">R7</text>
<text x="215.9" y="110.6">TL072</text>
<text x="216.7" y="108.3">U1A</text>
<text x="238.8" y="113.2">TL072</text>
<text x="239.5" y="110.9">U1B</text>
<text x="272" y="112.1">J16</text>
<text x="25" y="114.4">AudioJack2_SwitchT</text>
<text x="41.2" y="117.6">GND</text>
<text x="50.4" y="114.4">AudioJack2_SwitchT</text>
<text x="66.6" y="117.6">GND</text>
<text x="192.4" y="119.9">100k</text>
<text x="193.2" y="117.6">R8</text>
<text x="256.2" y="115.1">R13</text>
<text x="256.8" y="117.4">1k</text>
<text x="262" y="117.5">GND</text>
<text x="264.6" y="114.4">AudioJack2_SwitchT</text>
<text x="193.2" y="125.2">R9</text>
<text x="207.7" y="126">GND</text>
<text x="213.5" y="120.3">+</text>
<text x="236.3" y="122.8">+</text>
<text x="192.4" y="127.5">100k</text>
<text x="230.6" y="128.5">GND</text>
<text x="53.9" y="136.8">+15V</text>
<text x="80.5" y="136.8">+15V</text>
<text x="102.9" y="136.6">LM13700</text>
<text x="104.9" y="134.3">U2B</text>
<text x="122" y="136.6">LM13700</text>
<text x="124" y="134.3">U3B</text>
<text x="192.4" y="135.1">100k</text>
<text x="192.7" y="132.8">R10</text>
<text x="28.5" y="138.1">+15V</text>
<text x="51.4" y="143.3">C3</text>
<text x="78.1" y="143.3">C7</text>
<text x="26" y="144.5">C1</text>
<text x="26.2" y="146.9">0.1u</text>
<text x="31.1" y="147.4" transform="rotate(-90 31.1 147.4)">V+</text>
<text x="32.2" y="148.4">U1C</text>
<text x="51.6" y="145.6">0.1u</text>
<text x="56.5" y="146.1" transform="rotate(-90 56.5 146.1)">V+</text>
<text x="57.6" y="147.1">U2E</text>
<text x="58" y="149.4">LM13700</text>
<text x="78.3" y="145.6">0.1u</text>
<text x="83.2" y="146.1" transform="rotate(-90 83.2 146.1)">V+</text>
<text x="84.2" y="147.1">U3E</text>
<text x="84.6" y="149.4">LM13700</text>
<text x="177.4" y="148.9">+15V</text>
<text x="183.9" y="148.9">-15V</text>
<text x="26" y="152.2">C2</text>
<text x="26.2" y="154.5">0.1u</text>
<text x="32.3" y="150.7">TL072</text>
<text x="41.4" y="155.2">GND</text>
<text x="51.4" y="150.9">C4</text>
<text x="51.6" y="153.2">0.1u</text>
<text x="55.6" y="153.8" transform="rotate(-90 55.6 153.8)">6</text>
<text x="68" y="155.2">GND</text>
<text x="78.1" y="150.9">C8</text>
<text x="78.3" y="153.2">0.1u</text>
<text x="101.7" y="153.2">LM13700</text>
<text x="103.7" y="150.8">U2D</text>
<text x="120.7" y="153.2">LM13700</text>
<text x="122.7" y="150.8">U3D</text>
<text x="16" y="156.5">GND</text>
<text x="28.5" y="160.8">-15V</text>
<text x="53.9" y="159.6">-15V</text>
<text x="80.6" y="159.6">-15V</text>
<text x="189.9" y="160.3">GND</text>
<text x="53.5" y="169.7">R1</text>
<text x="53.6" y="172">10</text>
<text x="57.7" y="171.1">+15V</text>
<text x="85.6" y="171.1">+15V</text>
<text x="108.5" y="171.1">+15V</text>
<text x="130.1" y="171.1">+15V</text>
<text x="154.2" y="171.1">+15V</text>
<text x="15.6" y="178.9">GND</text>
<text x="16" y="175.7">+5V</text>
<text x="38.9" y="178.5">GND</text>
<text x="39.2" y="176.6">+5V</text>
<text x="68" y="177.6">C5</text>
<text x="68.1" y="179.9">22u</text>
<text x="83.1" y="177.6">C9</text>
<text x="83.3" y="179.9">0.1u</text>
<text x="106.1" y="177.6">C11</text>
<text x="106.2" y="179.9">0.1u</text>
<text x="127.7" y="177.6">C13</text>
<text x="127.8" y="179.9">0.1u</text>
<text x="151.8" y="177.6">C15</text>
<text x="151.9" y="179.9">0.1u</text>
<text x="15.6" y="181.4">GND</text>
<text x="38.9" y="181">GND</text>
<text x="52.7" y="182.5">GND</text>
<text x="53.5" y="184.9">R2</text>
<text x="68" y="185.2">C6</text>
<text x="83.2" y="185.2">C10</text>
<text x="88.3" y="180.4" transform="rotate(-90 88.3 180.4)">V+</text>
<text x="89.3" y="181.4">U4C</text>
<text x="89.4" y="183.7">TL072</text>
<text x="106.1" y="185.2">C12</text>
<text x="111.1" y="180.4" transform="rotate(-90 111.1 180.4)">V+</text>
<text x="112.2" y="181.4">U5C</text>
<text x="112.3" y="183.7">TL072</text>
<text x="127.7" y="185.2">C14</text>
<text x="132.7" y="180.4" transform="rotate(-90 132.7 180.4)">V+</text>
<text x="133.8" y="181.4">U6C</text>
<text x="133.9" y="183.7">TL072</text>
<text x="151.8" y="185.2">C16</text>
<text x="156.8" y="180.4" transform="rotate(-90 156.8 180.4)">V+</text>
<text x="157.9" y="181.4">U7C</text>
<text x="158" y="183.7">TL072</text>
<text x="24.4" y="189.4">IDC Header</text>
<text x="28.2" y="191.7">J1</text>
<text x="53.6" y="187.2">10</text>
<text x="57.9" y="186.4">-15V</text>
<text x="68.1" y="187.5">22u</text>
<text x="73.1" y="189.5">GND</text>
<text x="83.3" y="187.5">0.1u</text>
<text x="87.4" y="188.1" transform="rotate(-90 87.4 188.1)">4</text>
<text x="96" y="189.5">GND</text>
<text x="106.2" y="187.5">0.1u</text>
<text x="117.6" y="189.5">GND</text>
<text x="127.8" y="187.5">0.1u</text>
<text x="131.8" y="188.1" transform="rotate(-90 131.8 188.1)">4</text>
<text x="141.7" y="189.5">GND</text>
<text x="151.9" y="187.5">0.1u</text>
<text x="85.7" y="193.8">-15V</text>
<text x="108.6" y="193.8">-15V</text>
<text x="130.1" y="193.8">-15V</text>
<text x="154.3" y="193.8">-15V</text>
</g>
<g font-size="1.8">
<text x="87.6" y="28.1">Sheet: VCA1</text>
<text x="44.4" y="30.5">CV_1</text>
<text x="82.3" y="34.5" transform="rotate(-90 82.3 34.5)">IN_1</text>
<text x="235" y="35.6">IN_1</text>
<text x="238.8" y="30.6">Sheet: lightning</text>
<text x="168.7" y="40.2" transform="rotate(-90 168.7 40.2)">OUT_1</text>
<text x="181.6" y="36.8">MIX_1TN</text>
<text x="235" y="40.6">IN_3</text>
<text x="235" y="38.1">IN_2</text>
<text x="87.6" y="42.3">File: VCA1.sch</text>
<text x="235" y="43.2">IN_4</text>
<text x="235" y="45.7">IN_5</text>
<text x="44.4" y="50.8">CV_2</text>
<text x="87.6" y="48.4">Sheet: VCA2</text>
<text x="234.3" y="49.5">CV_1</text>
<text x="234.3" y="52.1">CV_2</text>
<text x="82.3" y="54.8" transform="rotate(-90 82.3 54.8)">IN_2</text>
<text x="181.6" y="57.1">MIX_2TN</text>
<text x="234.3" y="54.6">CV_3</text>
<text x="234.3" y="57.1">CV_4</text>
<text x="234.3" y="59.7">CV_5</text>
<text x="87.6" y="62.6">File: VCA2.sch</text>
<text x="168.7" y="60.5" transform="rotate(-90 168.7 60.5)">OUT_2</text>
<text x="233.1" y="63.5">OUT_1</text>
<text x="44.4" y="71.1">CV_3</text>
<text x="87.6" y="68.7">Sheet: VCA3</text>
<text x="233.1" y="66">OUT_2</text>
<text x="233.1" y="68.6">OUT_3</text>
<text x="233.1" y="71.1">OUT_4</text>
<text x="82.3" y="75.1" transform="rotate(-90 82.3 75.1)">IN_3</text>
<text x="181.6" y="77.5">MIX_3TN</text>
<text x="233.1" y="73.7">OUT_5</text>
<text x="87.6" y="82.9">File: VCA3.sch</text>
<text x="168.7" y="80.9" transform="rotate(-90 168.7 80.9)">OUT_3</text>
<text x="238.8" y="85.4">File: lightning.sch</text>
<text x="44.4" y="92.7">CV_4</text>
<text x="87.6" y="90.3">Sheet: VCA4</text>
<text x="82.3" y="96.7" transform="rotate(-90 82.3 96.7)">IN_4</text>
<text x="181.6" y="99.1">MIX_4TN</text>
<text x="87.6" y="104.5">File: VCA4.sch</text>
<text x="168.7" y="102.5" transform="rotate(-90 168.7 102.5)">OUT_4</text>
<text x="33.7" y="110.5">CV_5</text>
<text x="59.8" y="109.2">IN_5</text>
<text x="185.4" y="114.3">MIX_4</text>
<text x="185.4" y="121.9">MIX_3</text>
<text x="185.4" y="129.5">MIX_2</text>
<text x="185.4" y="137.2">MIX_1</text>
</g>
<g font-size="1.8" fill="#848400">
<text x="89.2" y="31.4">IN_1</text>
<text x="157.9" y="35.2">OUT_1</text>
<text x="89.2" y="39">CV_1</text>
<text x="240.3" y="36.4">IN_1</text>
<text x="240.3" y="39">IN_2</text>
<text x="240.3" y="41.5">IN_3</text>
<text x="240.3" y="44.1">IN_4</text>
<text x="240.3" y="46.6">IN_5</text>
<text x="89.2" y="51.7">IN_2</text>
<text x="240.3" y="50.4">CV_1</text>
<text x="240.3" y="53">CV_2</text>
<text x="89.2" y="59.3">CV_2</text>
<text x="157.9" y="55.5">OUT_2</text>
<text x="240.3" y="55.5">CV_3</text>
<text x="240.3" y="58">CV_4</text>
<text x="240.3" y="60.6">CV_5</text>
<text x="240.3" y="64.4">OUT_1</text>
<text x="240.3" y="66.9">OUT_2</text>
<text x="240.3" y="69.5">OUT_3</text>
<text x="89.2" y="72">IN_3</text>
<text x="157.9" y="75.8">OUT_3</text>
<text x="240.3" y="72">OUT_4</text>
<text x="240.3" y="74.5">OUT_5</text>
<text x="89.2" y="79.6">CV_3</text>
<text x="89.2" y="93.6">IN_4</text>
<text x="89.2" y="101.2">CV_4</text>
<text x="157.9" y="97.4">OUT_4</text>
</g>
<text font-size="1.8" fill="#008400" x="251.2" y="125.3" transform="rotate(-90 251.2 125.3)">OUT_5</text>
</svg>
